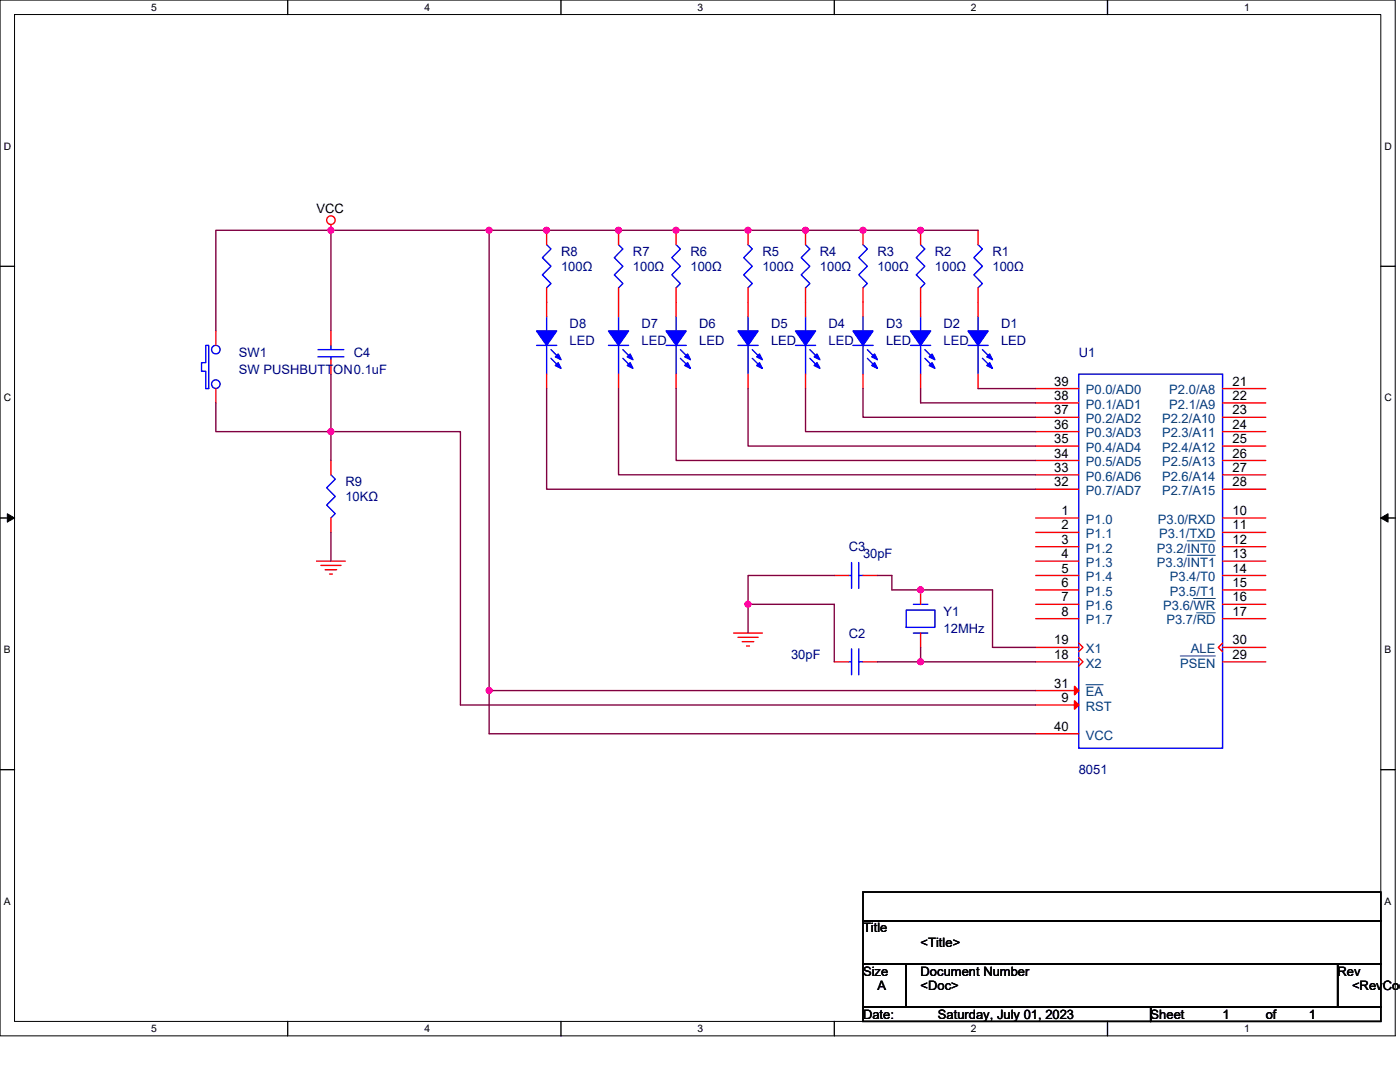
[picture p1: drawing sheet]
<svg xmlns="http://www.w3.org/2000/svg" width="279mm" height="216mm" viewBox="0 0 279 216" stroke-linecap="round" stroke-linejoin="round" font-family="sans-serif">
<path d="M0 0h278.4v206.7h-278.4zM2.9 2.9h272.7v200.9h-272.7z" fill="none" stroke="#000" stroke-width=".2"/>
<g fill="#fff">
<path d="M30.2 .3h1.1v2.3h-1.1z"/>
<path d="M30.2 204.1h1.1v2.3h-1.1z"/>
</g>
<path d="M57.4 0v2.9M57.4 203.8v2.9" fill="none" stroke="#000" stroke-width=".28"/>
<g fill="#fff">
<path d="M84.7 .3h1.1v2.3h-1.1z"/>
<path d="M84.7 204.1h1.1v2.3h-1.1z"/>
</g>
<path d="M112 0v2.9M112 203.8v2.9" fill="none" stroke="#000" stroke-width=".28"/>
<g fill="#fff">
<path d="M139.2 .3h1.2v2.3h-1.2z"/>
<path d="M139.2 204.1h1.2v2.3h-1.2z"/>
</g>
<path d="M166.5 0v2.9M166.5 203.8v2.9" fill="none" stroke="#000" stroke-width=".28"/>
<g fill="#fff">
<path d="M193.8 .3h1.1v2.3h-1.1z"/>
<path d="M193.8 204.1h1.1v2.3h-1.1z"/>
</g>
<path d="M221 0v2.9M221 203.8v2.9" fill="none" stroke="#000" stroke-width=".28"/>
<g fill="#fff">
<path d="M248.3 .3h1.1v2.3h-1.1z"/>
<path d="M248.3 204.1h1.1v2.3h-1.1z"/>
<path d="M.7 28h1.5v2.3h-1.5z"/>
<path d="M276.3 28h1.5v2.3h-1.5z"/>
<path d="M.7 78.2h1.5v2.3h-1.5z"/>
<path d="M276.3 78.2h1.5v2.3h-1.5z"/>
</g>
<path d="M0 53.1h2.9M275.6 53.1h2.8" fill="none" stroke="#000" stroke-width=".28"/>
<g fill="#fff">
<path d="M.7 128.5h1.4v2.2h-1.4z"/>
<path d="M276.3 128.5h1.4v2.2h-1.4z"/>
</g>
<path d="M0 103.4h2.9M275.6 103.4h2.8" fill="none" stroke="#000" stroke-width=".28"/>
<path d="M1.5 102.5l1.4 .9-1.4 .8zM275.6 103.4l1.4-.9v1.7z" fill="#000" stroke="#000" stroke-width=".2"/>
<g fill="#fff">
<path d="M.7 178.7h1.4v2.3h-1.4z"/>
<path d="M276.3 178.7h1.4v2.3h-1.4z"/>
</g>
<path d="M0 153.6h2.9M275.6 153.6h2.8M172.2 178h103.4v5.7h-103.4zM172.2 183.7h103.4v8.6h-103.4zM172.2 192.3h8.6v8.6h-8.6zM180.8 192.3h86.2v8.6h-86.2zM267 192.3h8.6v8.6h-8.6zM172.2 200.9h57.4v2.9h-57.4zM229.6 200.9h46v2.9h-46z" fill="none" stroke="#000" stroke-width=".28"/>
<g fill="none" stroke="#f00" stroke-width=".28">
<path d="M66 44.8v1.2M109.1 46v2.8M109.1 57.4v5.8M123.4 57.4v5.8M123.4 46v2.8M134.9 46v2.8M134.9 57.4v5.8M149.3 57.4v5.8M149.3 46v2.8M160.8 46v2.8M160.8 57.4v5.8M172.2 57.4v5.8"/>
<path d="M172.2 46v2.8M183.7 57.4v5.8M183.7 46v2.8M195.2 57.4v5.8M195.2 46v2.8M43.1 77.5v2.9M43.1 66v2.9M66 71.8v2.9M66 66v2.9M109.1 74.7v2.8M123.4 74.7v2.8M134.9 74.7v2.8"/>
<path d="M149.3 74.7v2.8M160.8 74.7v2.8M172.2 74.7v2.8M183.7 74.7v2.8M195.2 74.7v2.8M206.7 77.5h8.6M244 77.5h8.6M66 91.9v2.8M206.7 80.4h8.6M206.7 83.3h8.6M206.7 86.1h8.6M206.7 89h8.6"/>
<path d="M206.7 91.9h8.6M206.7 94.7h8.6M206.7 97.6h8.6M244 80.4h8.6M244 83.3h8.6M244 86.1h8.6M244 89h8.6M244 91.9h8.6M244 94.7h8.6M244 97.6h8.6M63.2 112h5.7M64 112.8h4.1"/>
<path d="M64.9 113.7h2.3M65.8 114.6h.5M66 103.4v2.8M166.5 114.8h2.9M172.2 114.8h2.9M183.7 117.7v2.9M206.7 103.4h8.6M206.7 106.2h8.6M206.7 109.1h8.6M206.7 112h8.6M206.7 114.8h8.6M206.7 117.7h8.6"/>
<path d="M244 103.4h8.6M244 106.2h8.6M244 109.1h8.6M244 112h8.6M244 114.8h8.6M244 117.7h8.6M146.4 126.3h5.7M147.3 127.2h4M148.1 128h2.3M149 128.9h.6M166.5 132.1h2.9M172.2 132.1h2.9"/>
<path d="M183.7 126.3v2.9M206.7 137.8h8.6M206.7 129.2h8.6M206.7 132.1h8.6M206.7 120.6h8.6M206.7 123.4h8.6M215.3 128.3l.8 .9-.8 .8M215.3 131.2l.8 .9-.8 .8M244 132.1h8.6M244 128.3l-.9 .9 .9 .8M244 129.2h8.6M244 120.6h8.6"/>
<path d="M244 123.4h8.6M206.7 146.4h8.6M206.7 140.7h8.6"/>
<circle cx="66" cy="43.9" r=".85"/>
</g>
<g fill="none" stroke="#00f" stroke-width=".28">
<path d="M109.1 48.8l.9 .9-1.8 1.7 1.8 1.7-1.8 1.7 1.8 1.8-.9 .8M123.4 48.8l.9 .9-1.7 1.7 1.7 1.7-1.7 1.7 1.7 1.8-.9 .8M134.9 48.8l.9 .9-1.7 1.7 1.7 1.7-1.7 1.7 1.7 1.8-.9 .8M149.3 48.8l.8 .9-1.7 1.7 1.7 1.7-1.7 1.7 1.7 1.8-.8 .8M160.8 48.8l.8 .9-1.7 1.7 1.7 1.7-1.7 1.7 1.7 1.8-.8 .8M172.2 48.8l.9 .9-1.7 1.7 1.7 1.7-1.7 1.7 1.7 1.8-.9 .8M183.7 48.8l.9 .9-1.7 1.7 1.7 1.7-1.7 1.7 1.7 1.8-.9 .8M195.2 48.8l.9 .9-1.7 1.7 1.7 1.7-1.7 1.7 1.7 1.8-.9 .8M41.1 68.9h.6v8.6h-.6v-3.4h-.9v-1.7h.9zM63.5 69.8h5.1M63.5 71.2h5.1M66 71.2v.6"/>
<path d="M66 68.9v.9M107.1 68.9h4M109.1 63.2v2.8M109.1 68.9v5.8M110 69.8l1.7 1.7M110 71.5l1.7 1.7M121.4 68.9h4.1M123.4 63.2v2.8M123.4 68.9v5.8M124.3 69.8l1.7 1.7M124.3 71.5l1.7 1.7M132.9 68.9h4"/>
<path d="M134.9 63.2v2.8M134.9 68.9v5.8M135.8 69.8l1.7 1.7M135.8 71.5l1.7 1.7M147.3 68.9h4M149.3 63.2v2.8M149.3 68.9v5.8M150.1 69.8l1.8 1.7M150.1 71.5l1.8 1.7M158.7 68.9h4.1M160.8 63.2v2.8M160.8 68.9v5.8"/>
<path d="M161.6 69.8l1.7 1.7M161.6 71.5l1.7 1.7M170.2 68.9h4M172.2 63.2v2.8M172.2 68.9v5.8M173.1 69.8l1.7 1.7M173.1 71.5l1.7 1.7M181.7 68.9h4M183.7 63.2v2.8M183.7 68.9v5.8M184.6 69.8l1.7 1.7M184.6 71.5l1.7 1.7"/>
<path d="M193.2 68.9h4M195.2 63.2v2.8M195.2 68.9v5.8M196.1 69.8l1.7 1.7M196.1 71.5l1.7 1.7M215.3 74.7h28.7v74.6h-28.7zM66 94.7l.9 .9-1.7 1.7 1.7 1.8-1.7 1.7 1.7 1.7-.9 .9M169.4 114.8h.5M169.9 112.2v5.2M171.4 112.2v5.2M171.4 114.8h.8M169.4 132.1h.5"/>
<path d="M169.9 129.5v5.1M171.4 129.5v5.1M171.4 132.1h.8M180.8 121.7h5.8v3.5h-5.8zM182.3 126.3h2.9M182.3 120.6h2.9"/>
<circle cx="43.1" cy="76.6" r=".85"/>
<circle cx="43.1" cy="69.8" r=".85"/>
</g>
<g fill="#00f" stroke="#00f" stroke-width=".28">
<path d="M193.2 66h4l-2 2.9z" fill-rule="evenodd"/>
<path d="M197.5 72.4l.6 1.1-1.2-.6z" fill-rule="evenodd"/>
<path d="M197.5 70.6l.6 1.2-1.2-.6z" fill-rule="evenodd"/>
<path d="M170.2 66h4l-2 2.9z" fill-rule="evenodd"/>
<path d="M174.5 72.4l.6 1.1-1.1-.6z" fill-rule="evenodd"/>
<path d="M174.5 70.6l.6 1.2-1.1-.6z" fill-rule="evenodd"/>
<path d="M147.3 66h4l-2 2.9z" fill-rule="evenodd"/>
<path d="M151.6 72.4l.5 1.1-1.1-.6z" fill-rule="evenodd"/>
<path d="M151.6 70.6l.5 1.2-1.1-.6z" fill-rule="evenodd"/>
<path d="M121.4 66h4.1l-2.1 2.9z" fill-rule="evenodd"/>
<path d="M125.8 72.4l.5 1.1-1.1-.6z" fill-rule="evenodd"/>
<path d="M125.8 70.6l.5 1.2-1.1-.6z" fill-rule="evenodd"/>
<path d="M181.7 66h4l-2 2.9z" fill-rule="evenodd"/>
<path d="M186 72.4l.6 1.1-1.2-.6z" fill-rule="evenodd"/>
<path d="M186 70.6l.6 1.2-1.2-.6z" fill-rule="evenodd"/>
<path d="M158.8 66h4l-2 2.9z" fill-rule="evenodd"/>
<path d="M163 72.4l.6 1.1-1.1-.6z" fill-rule="evenodd"/>
<path d="M163 70.6l.6 1.2-1.1-.6z" fill-rule="evenodd"/>
<path d="M132.9 66h4l-2 2.9z" fill-rule="evenodd"/>
<path d="M137.2 72.4l.6 1.1-1.1-.6z" fill-rule="evenodd"/>
<path d="M137.2 70.6l.6 1.2-1.1-.6z" fill-rule="evenodd"/>
<path d="M107.1 66h4l-2 2.9z" fill-rule="evenodd"/>
<path d="M111.4 72.4l.6 1.1-1.2-.6z" fill-rule="evenodd"/>
<path d="M111.4 70.6l.6 1.2-1.2-.6z" fill-rule="evenodd"/>
</g>
<path d="M236.9 107.9h5.6M236.9 110.8h5.6M238.2 119.4h4.3M216.7 136.6h3.5M235.5 130.9h7M238.8 122.3h3.7" fill="none" stroke="#004080" stroke-width=".2"/>
<g fill="#f00" stroke="#f00" stroke-width=".28">
<path d="M214.4 136.9l.9 .9-.9 .8z"/>
<path d="M214.4 139.8l.9 .9-.9 .8z"/>
</g>
<g fill="none" stroke="#800040" stroke-width=".28">
<path d="M66 46v20M66 46h31.6M66 46h-22.9v20M97.6 46h97.6M97.6 46v91.8M66 74.7v11.4M109.1 77.5v20.1h97.6M123.4 77.5v17.2h83.3M134.9 77.5v14.4h71.8M149.3 77.5v11.5h57.4M160.8 77.5v8.6h45.9M172.2 77.5v5.8h34.5"/>
<path d="M183.7 77.5v2.9h23M195.2 77.5h11.5M43.1 80.4v5.7h22.9M66 86.1h25.9v54.6h114.8M66 86.1v5.8M66 106.2v5.8M166.5 114.8h-17.2v5.8M175.1 114.8h2.9v2.9h20.1v11.5h8.6M149.3 126.3v-5.7h17.2v11.5M175.1 132.1h8.6M183.7 129.2v2.9h23M206.7 137.8h-109.1v8.6h109.1"/>
</g>
<g fill="#f0f" stroke="#f0f" stroke-width=".28">
<circle cx="123.4" cy="45.9" r=".57"/>
<circle cx="183.7" cy="45.9" r=".57"/>
<circle cx="172.2" cy="45.9" r=".57"/>
<circle cx="149.3" cy="45.9" r=".57"/>
<circle cx="134.9" cy="45.9" r=".57"/>
<circle cx="160.7" cy="45.9" r=".57"/>
<circle cx="66" cy="45.9" r=".57"/>
<circle cx="183.7" cy="132" r=".57"/>
<circle cx="183.7" cy="117.7" r=".57"/>
<circle cx="149.3" cy="120.6" r=".57"/>
<circle cx="66" cy="86.1" r=".57"/>
<circle cx="97.6" cy="45.9" r=".57"/>
<circle cx="97.6" cy="137.8" r=".57"/>
<circle cx="109.1" cy="45.9" r=".57"/>
</g>
<g font-size="2.6">
<text x="63.2" y="42.5">VCC</text>
<text x="210.4" y="76.9">39</text>
<text x="246" y="76.9">21</text>
<text x="210.4" y="79.8">38</text>
<text x="210.4" y="82.7">37</text>
<text x="246" y="82.7">23</text>
<text x="246" y="79.8">22</text>
<text x="210.4" y="85.5">36</text>
<text x="210.4" y="88.4">35</text>
<text x="246" y="85.5">24</text>
<text x="246" y="88.4">25</text>
<text x="210.4" y="91.3">34</text>
<text x="210.4" y="94.1">33</text>
<text x="246" y="91.3">26</text>
<text x="246" y="94.1">27</text>
<text x="210.4" y="97">32</text>
<text x="246" y="97">28</text>
<text x="211.8" y="102.8">1</text>
<text x="211.8" y="105.6">2</text>
<text x="246" y="105.6">11</text>
<text x="246" y="102.8">10</text>
<text x="211.8" y="108.5">3</text>
<text x="211.8" y="111.4">4</text>
<text x="246" y="108.5">12</text>
<text x="246" y="111.4">13</text>
<text x="211.8" y="114.2">5</text>
<text x="211.8" y="117.1">6</text>
<text x="211.8" y="120">7</text>
<text x="246" y="120">16</text>
<text x="246" y="114.2">14</text>
<text x="246" y="117.1">15</text>
<text x="211.8" y="122.9">8</text>
<text x="246" y="122.9">17</text>
<text x="210.4" y="128.6">19</text>
<text x="210.4" y="131.5">18</text>
<text x="246" y="131.5">29</text>
<text x="246" y="128.6">30</text>
<text x="210.4" y="137.2">31</text>
<text x="211.8" y="140.1">9</text>
<text x="210.4" y="145.8">40</text>
<text x="172.2" y="186.1">Title</text>
<text x="183.7" y="188.9">&lt;Title&gt;</text>
<text x="172.2" y="194.7">Size</text>
<text x="175.1" y="197.5">A</text>
<text x="183.7" y="194.7">Document Number</text>
<text x="183.7" y="197.5">&lt;Doc&gt;</text>
<text x="267" y="194.7">Rev</text>
<text x="269.8" y="197.5">&lt;RevCod</text>
<text x="172.2" y="203.3">Date:</text>
<text x="187.2" y="203.3">Saturday, July 01, 2023</text>
<text x="229.6" y="203.3">Sheet</text>
<text x="244" y="203.3">1</text>
<text x="252.6" y="203.3">of</text>
<text x="261.2" y="203.3">1</text>
</g>
<g font-size="2.6" fill="#000080">
<text x="112" y="51.2">R8</text>
<text x="126.3" y="51.2">R7</text>
<text x="137.8" y="51.2">R6</text>
<text x="152.1" y="51.2">R5</text>
<text x="163.6" y="51.2">R4</text>
<text x="175.1" y="51.2">R3</text>
<text x="186.6" y="51.2">R2</text>
<text x="198.1" y="51.2">R1</text>
<text x="112" y="54">100Ω</text>
<text x="126.3" y="54">100Ω</text>
<text x="137.8" y="54">100Ω</text>
<text x="152.1" y="54">100Ω</text>
<text x="163.6" y="54">100Ω</text>
<text x="175.1" y="54">100Ω</text>
<text x="186.6" y="54">100Ω</text>
<text x="198.1" y="54">100Ω</text>
<text x="113.7" y="65.5">D8</text>
<text x="128" y="65.5">D7</text>
<text x="139.5" y="65.5">D6</text>
<text x="153.9" y="65.5">D5</text>
<text x="165.4" y="65.5">D4</text>
<text x="176.8" y="65.5">D3</text>
<text x="188.3" y="65.5">D2</text>
<text x="199.8" y="65.5">D1</text>
<text x="47.7" y="71.2">SW1</text>
<text x="70.6" y="71.2">C4</text>
<text x="113.7" y="68.9">LED</text>
<text x="128" y="68.9">LED</text>
<text x="139.5" y="68.9">LED</text>
<text x="153.9" y="68.9">LED</text>
<text x="165.4" y="68.9">LED</text>
<text x="176.8" y="68.9">LED</text>
<text x="188.3" y="68.9">LED</text>
<text x="199.8" y="68.9">LED</text>
<text x="215.3" y="71.2">U1</text>
<text x="47.7" y="74.7">SW PUSHBUTTON0.1uF</text>
<text x="68.9" y="97.1">R9</text>
<text x="68.9" y="99.9">10KΩ</text>
<text x="169.4" y="110">C3</text>
<text x="172.2" y="111.4">30pF</text>
<text x="188.3" y="122.9">Y1</text>
<text x="157.9" y="131.5">30pF</text>
<text x="169.4" y="127.2">C2</text>
<text x="188.3" y="126.3">12MHz</text>
<text x="215.3" y="154.5">8051</text>
</g>
<g font-size="2.6" fill="#004080">
<text x="216.7" y="78.7">P0.0/AD0</text>
<text x="216.7" y="81.6">P0.1/AD1</text>
<text x="233.4" y="78.7">P2.0/A8</text>
<text x="233.4" y="81.6">P2.1/A9</text>
<text x="216.7" y="84.4">P0.2/AD2</text>
<text x="216.7" y="87.3">P0.3/AD3</text>
<text x="231.9" y="84.4">P2.2/A10</text>
<text x="231.9" y="87.3">P2.3/A11</text>
<text x="216.7" y="90.2">P0.4/AD4</text>
<text x="216.7" y="93">P0.5/AD5</text>
<text x="216.7" y="95.9">P0.6/AD6</text>
<text x="231.9" y="90.2">P2.4/A12</text>
<text x="231.9" y="93">P2.5/A13</text>
<text x="231.9" y="95.9">P2.6/A14</text>
<text x="216.7" y="98.8">P0.7/AD7</text>
<text x="231.9" y="98.8">P2.7/A15</text>
<text x="216.7" y="104.5">P1.0</text>
<text x="216.7" y="107.4">P1.1</text>
<text x="231.1" y="104.5">P3.0/RXD</text>
<text x="231.3" y="107.4">P3.1/TXD</text>
<text x="216.7" y="110.3">P1.2</text>
<text x="216.7" y="113.1">P1.3</text>
<text x="230.9" y="110.3">P3.2/INT0</text>
<text x="230.9" y="113.1">P3.3/INT1</text>
<text x="216.7" y="116">P1.4</text>
<text x="216.7" y="118.9">P1.5</text>
<text x="233.5" y="116">P3.4/T0</text>
<text x="233.5" y="118.9">P3.5/T1</text>
<text x="216.7" y="121.8">P1.6</text>
<text x="216.7" y="124.6">P1.7</text>
<text x="232.2" y="121.8">P3.6/WR</text>
<text x="232.8" y="124.6">P3.7/RD</text>
<text x="216.7" y="130.3">X1</text>
<text x="237.7" y="130.3">ALE</text>
<text x="216.7" y="133.2">X2</text>
<text x="235.5" y="133.2">PSEN</text>
<text x="216.7" y="139">EA</text>
<text x="216.7" y="141.8">RST</text>
<text x="216.7" y="147.6">VCC</text>
</g>
<g font-size="2">
<text x="30.2" y="2.2">5</text>
<text x="84.7" y="2.2">4</text>
<text x="139.2" y="2.2">3</text>
<text x="193.8" y="2.2">2</text>
<text x="248.3" y="2.2">1</text>
<text x=".7" y="29.8">D</text>
<text x="276.3" y="29.8">D</text>
<text x=".7" y="80.1">C</text>
<text x="276.3" y="80.1">C</text>
<text x=".7" y="130.3">B</text>
<text x="276.3" y="130.3">B</text>
<text x=".7" y="180.5">A</text>
<text x="276.3" y="180.5">A</text>
<text x="30.2" y="206">5</text>
<text x="84.7" y="206">4</text>
<text x="139.2" y="206">3</text>
<text x="193.8" y="206">2</text>
<text x="248.3" y="206">1</text>
</g>
</svg>
